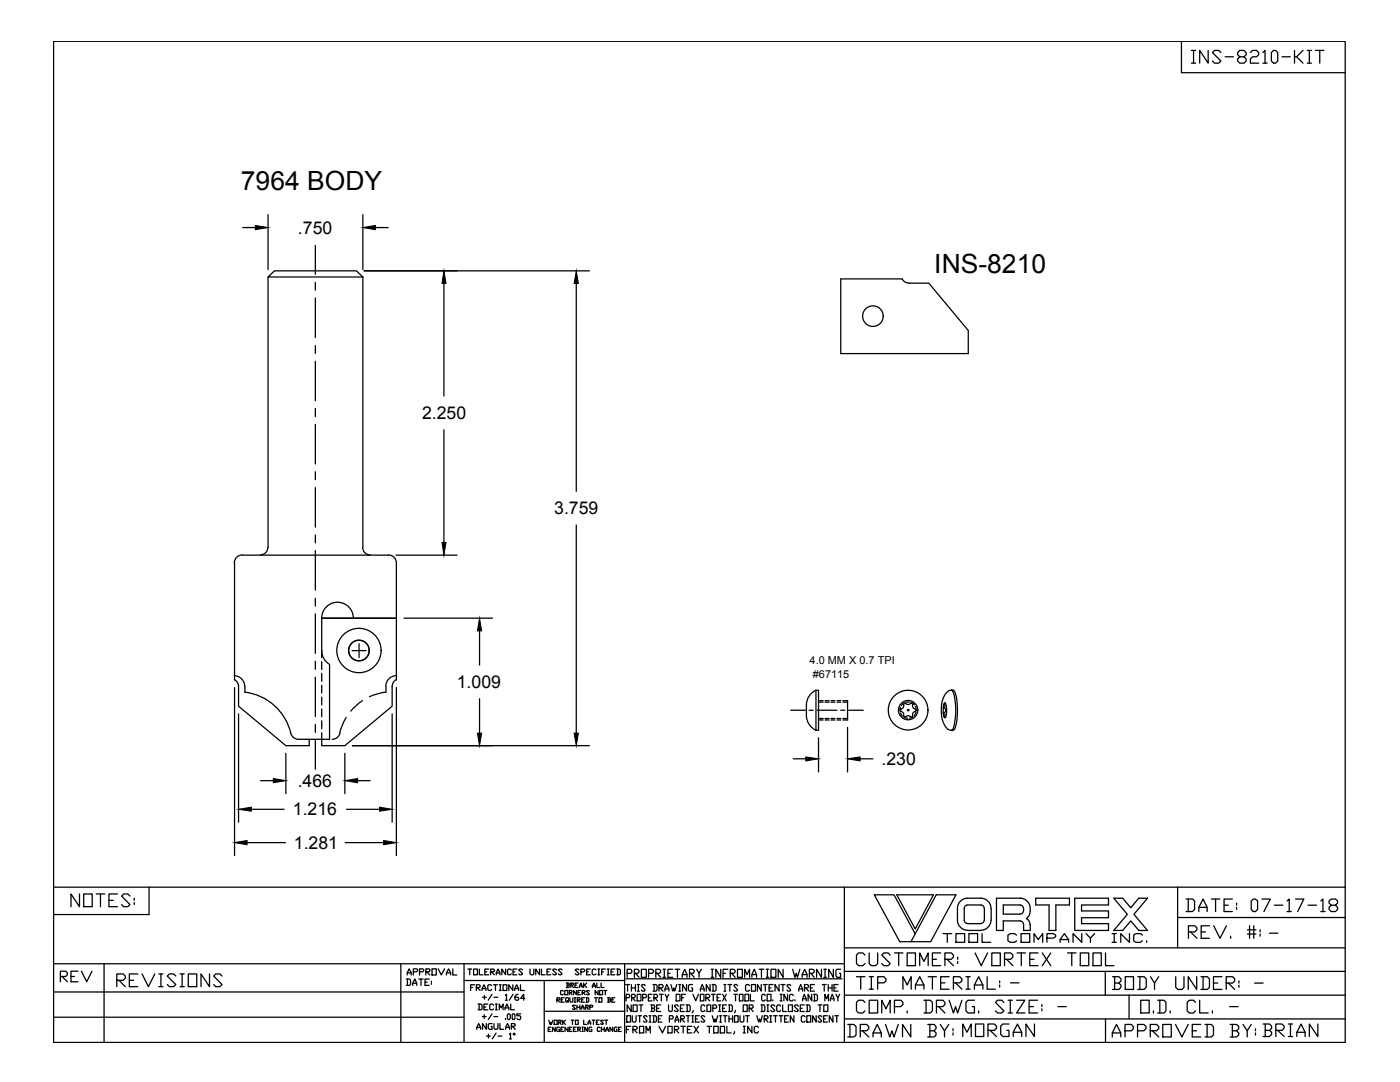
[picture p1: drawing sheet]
<svg xmlns="http://www.w3.org/2000/svg" width="279mm" height="216mm" viewBox="0 0 279 216" stroke-linecap="round" stroke-linejoin="round" font-family="sans-serif">
<!-- layer: titleblk -->
<path d="M10.7 8.2h257.8v199.8h-257.8zM235.8 8.2v6.3h32.7M10.7 177h257.8" fill="none" stroke="#000" stroke-width=".25"/>
<!-- layer: 50 -->
<g fill="none" stroke="#000" stroke-width=".25">
<path d="M168.5 177v31M235 177v12.1M10.7 182.5h19M10.7 197.9h81.9M10.7 192.3h157.8M20.8 192.3v15.7M80 192.3v15.7M92.6 192.3v15.7M92.6 195.7h32.1M108.6 195.7v12.2M124.7 192.3v15.7M168.5 189.1h100"/>
<path d="M168.5 193.8h100M168.5 198.6h100M225.3 198.6v4.7M235 183.1h33.5M10.7 203h81.9M108.6 201.8h16.1M168.5 203.3h100"/>
</g>
<!-- layer: Text -->
<g fill="none" stroke="#000" stroke-width=".25">
<path d="M179 178.5h7.3l-3.6 6.9zM193.1 179.2a2.01 2.01 0 0 0-2 2.1v2.3a2.01 2.01 0 0 0 2 2M193.1 179.2h2.7a2.01 2.01 0 0 1 2 2M81.1 195.4h.6l.2 .2v.8l-.2 .2h-.6M81.3 194.5v-.4l.3-.8 .5 .8v.4M81.3 194.1h.8M81.3 195.4v1.2M82.4 196.6v-.4l.4-.8 .4 .8v.4M82.4 196.2h.8M82.5 193.9h.6l.2-.4-.2-.2h-.6v1.2M83.6 195.4h.8M83.7 193.9h.7l.2-.4-.2-.2h-.7v1.2"/>
<path d="M84 195.4v1.2M84.8 196h.4M85 193.9h.6l.2-.4-.2-.2h-.6v1.2M85.2 193.9l.6 .6M85.7 195.4h-.9v1.2h.9M86.1 195.8v.2M86.1 196.2v.2M86.2 193.3h.9v1.2h-.9zM87.4 193.3l.7 1.2 .6-1.2M89.1 194.5v-.4l.4-.8 .4 .8v.4M89.1 194.1h.8M90.4 193.3v1.2h.8"/>
<path d="M93.4 193.4h.7M93.8 193.4v1.1M93.9 197h.4M94.5 193.4h.8v1.1h-.8zM94.7 196.5h-.8v1.1M95.1 197h.5l.2-.1v-.2l-.2-.2h-.5v1.1M95.2 197l.6 .6M95.7 193.4v1.1h.7M96.2 197.6v-.3l.4-.8 .4 .8v.3M96.2 197.3h.8M96.3 199h.8M96.7 198.6v.8"/>
<path d="M96.8 193.9h.3M97.5 193.4h-.7v1.1h.7M97.9 193.9h.6l.2-.2v-.2l-.2-.1h-.6v1.1M98.1 193.9l.6 .6M98.1 196.7l-.2-.2h-.4l-.1 .2v.7l.1 .2h.4l.2-.2M98.2 198.4l-.8 1.2M98.5 196.5h.8M98.6 199h.7M98.9 196.5v1.1M99 194.5v-.4l.4-.7 .4 .7v.4M99 194.1h.8M99.6 197.6h.4"/>
<path d="M99.6 196.5h.4M99.9 196.5v1.1M100.4 196.5h.8v1.1h-.8zM100.9 198.6l.2-.2v1.2M100.9 199.6h.3M100.9 193.4v1.1l-.8-1.1v1.1M102.1 193.5l-.3-.1h-.3l-.2 .1v.8l.2 .2h.3l.3-.2M102.3 196.5v1.1l-.8-1.1v1.1M102.4 193.9h.4M102.4 198.4l-.8 1.2M102.7 197.6v-.3l.4-.8 .4 .8v.3M102.7 197.3h.8"/>
<path d="M103.2 193.4h-.8v1.1h.8M103.4 198.4h-.2l-.4 .4v.6l.2 .2h.4l.1-.2-.1-.4h-.6M103.9 196.5v1.1h.7M104.3 193.5l-.2-.1h-.4l-.2 .1 .8 .8-.2 .2h-.4l-.2-.2M104.7 199.2h-.8l.6-.8v1.2M105.8 193.4v.9l.2 .2h.4l.1-.2v-.9M107.7 193.4v1.1l-.8-1.1v1.1M108.1 193.4v1.1h.7M109.2 193.9h.3M109.9 193.4h-.7v1.1h.7M111.1 193.5l-.2-.1h-.4l-.2 .1 .8 .8-.2 .2h-.4l-.2-.2M111.2 199.5h.4l.1-.3-.5-.1v.9"/>
<path d="M111.3 199.5l.4 .5M112 199.5h.3M112.2 193.5l-.2-.1h-.4l-.2 .1 .8 .8-.2 .2h-.4l-.2-.2M112.4 197.8l-.1-.2-.4 .2v.6l.1 .1 .4-.1M112.6 199.1h-.6v.9h.6M112.7 197.6h.6v.9h-.6zM113 196.2h.5l.1 .1-.1 .3M113.2 196.6h.3l.1 .3-.1 .1h-.5M113.2 196.2v.8M113.6 198.1h.4l.2-.3-.6-.2v.9M113.7 198.1l.5 .4M113.9 196.6h.4l.2-.3-.6-.1v.8"/>
<path d="M114 196.6l.5 .4M114.8 196.6h.2M115 197.6v.9l-.5-.9v.9M115.3 196.2h-.5v.8h.5M115.3 198.1h.3M115.6 193.5l-.2-.1h-.4l-.2 .1 .8 .8-.2 .2h-.4l-.2-.2M115.6 197l.3-.8 .3 .8M115.6 196.8h.6M115.9 197.6h-.6v.9M115.9 193.9h.6l.2-.2v-.2l-.2-.1h-.6v1.1M116.2 198.1h.4l.2-.3-.6-.2v.9M116.3 198.1l.5 .4"/>
<path d="M116.5 196.2v.8M116.7 196.6l.4 .4M117.1 196.2l-.6 .4M117.1 193.9h.3M117.6 197.8l-.1-.2-.5 .2 .6 .6-.1 .1-.5-.1M117.8 193.4h-.7v1.1h.7M118.2 197l.3-.8 .3 .8M118.2 196.8h.6M118.9 193.5l-.1-.1h-.4l-.2 .1v.8l.2 .2h.4l.1-.2M119.1 196.2v.8h.6M119.3 193.4h.4M119.3 194.5h.4"/>
<path d="M119.4 197.6v.9l-.6-.9v.9M119.5 193.4v1.1M119.7 197.6h.6v.9h-.6zM120 196.2v.8h.6M120.1 193.9h.3M120.5 197.6h.6M120.8 193.4h-.7v1.1M120.8 197.6v.9M121.2 193.4h.4M121.2 194.5h.4M121.3 199.1l.6 .1-.2 .3M121.4 199.5h.3l.2 .3-.2 .2h-.4"/>
<path d="M121.4 193.4v1.1M121.4 199.1v.9M121.9 193.9h.4M122.1 199.5h.3M122.7 199.1h-.6v.9h.6M122.7 193.4h-.8v1.1h.8M123.1 193.4h.5l.2 .1v.8l-.2 .2h-.5M123.3 193.4v1.1M124.9 196.5h.7M124.9 195.3h43.1M125 199.1h.5l.2-.2-.2-.5h-.5v1.3M125.2 194.2h.7l.2-.2v-.3l-.2-.3h-.7v1.6"/>
<path d="M125.3 196.5v1.3M126 196.5v1.3M126 197.1h.8M126.1 199.1h.5l.2-.2-.2-.5h-.5v1.3M126.2 199.1l.6 .6M126.6 194.2h.7l.2-.2v-.3l-.2-.3h-.7v1.6M126.8 196.5v1.3M126.8 194.2l.7 .8M127.2 198.4h.7v1.3h-.7zM127.2 196.5h.4M127.2 197.8h.4M127.4 196.5v1.3"/>
<path d="M128 193.4h1v1.6h-1zM128.3 199.1h.5l.2-.2-.2-.5h-.5v1.3M128.8 196.7l-.2-.2h-.4l-.2 .2 .8 .9-.2 .2h-.4l-.2-.2M129.4 199.1h.3M129.4 194.2h.8l.2-.2v-.3l-.2-.3h-.8v1.6M130.1 198.4h-.7v1.3h.7M130.3 196.5h.6l.2 .2v.9l-.2 .2h-.6M130.5 199.1h.5l.2-.2-.2-.5h-.5v1.3M130.5 196.5v1.3M130.7 199.1l.5 .6M130.9 194.2h.7l.3-.2v-.3l-.3-.3h-.7v1.6M131.1 194.2l.8 .8"/>
<path d="M131.5 197.1h.6l.2-.2v-.2l-.2-.2h-.6v1.3M131.6 198.4h.8M131.7 197.1l.6 .7M132 198.4v1.3M132.3 193.4h.5M132.3 195h.5M132.6 193.4v1.6M132.7 197.8v-.5l.4-.8 .4 .8v.5M132.7 197.3h.8M132.7 198.4l.4 .7v.6M133.3 194.2h.5M133.5 198.4l-.4 .7"/>
<path d="M133.9 196.5l.4 1.3 .2-.7 .1 .7 .5-1.3M134.3 193.4h-1v1.6h1M134.7 193.4h1M134.9 198.4h.8v1.3h-.8zM135.2 193.4v1.6M135.5 196.5h.3M135.5 197.8h.3M135.7 196.5v1.3M136 199.1h.4M136.2 195v-.5l.4-1.1 .5 1.1v.5M136.2 194.5h.9M136.8 198.4h-.8v1.3"/>
<path d="M137 196.5v1.3l-.8-1.3v1.3M137.6 194.2h.7l.2-.2v-.3l-.2-.3h-.7v1.6M137.8 194.2l.7 .8M138.2 196.5h-.6l-.2 .2v.9l.2 .2h.6v-.7h-.2M138.3 198.4l.5 1.3 .6-1.3M139.1 193.4l.4 .8v.8M139.8 197.8v-.5l.4-.8 .3 .8v.5M139.8 198.4h.7v1.3h-.7zM139.8 197.3h.7M140 193.4l-.5 .8M140.9 199.1h.5l.2-.2-.2-.5h-.5v1.3M141.1 199.1l.5 .6"/>
<path d="M141.7 196.5v1.3l-.7-1.3v1.3M141.9 193.4h.5M141.9 195h.5M142 198.4h.7M142.1 196.5h.6l.2 .2v.9l-.2 .2h-.6M142.1 193.4v1.6M142.3 196.5v1.3M142.4 198.4v1.3M143.1 199.1h.4M143.8 198.4h-.7v1.3h.7M143.8 193.4v1.6l-.9-1.6v1.6M144.2 198.4l.7 1.3"/>
<path d="M144.3 194.2h.5M144.5 196.5h.4M144.5 197.8h.4M144.7 196.5v1.3M144.9 198.4l-.7 1.3M145.3 193.4h-1v1.6M145.3 196.5h.7M145.7 196.5v1.3M145.7 194.2h.8l.2-.2v-.3l-.2-.3h-.8v1.6M146 194.2l.7 .8M146.5 198.4h.7M146.8 198.4v1.3"/>
<path d="M147.2 193.4h1v1.6h-1zM147.2 196.7l-.2-.2h-.4l-.1 .2 .7 .9-.2 .2h-.4l-.1-.2M147.6 198.4h.7v1.3h-.7zM148.6 195v-1.6l.5 1.1 .5-1.1v1.6M148.7 198.4h.7v1.3h-.7zM149.6 196.7l-.2-.2h-.4l-.2 .2v.9l.2 .2h.4l.2-.2M149.8 198.4v1.3h.7M150 196.5h.8v1.3h-.8zM150.1 195v-.5l.4-1.1 .5 1.1v.5M150.1 194.5h.9M151.5 193.4h.9M151.9 196.5v1.3l-.7-1.3v1.3"/>
<path d="M152 193.4v1.6M152.3 196.5h.8M152.7 198.7l-.1-.3h-.4l-.2 .3v.8l.2 .2h.4l.1-.2M152.7 196.5v1.3M152.9 193.4h.5M152.9 195h.5M153.1 198.4h.8v1.3h-.8zM153.1 193.4v1.6M153.5 197.1h.4M153.9 193.4h.9v1.6h-.9zM154.2 199.5v.2M154.3 196.5h-.8v1.3h.8"/>
<path d="M155.5 196.5v1.3l-.8-1.3v1.3M155.7 199.7h.4M155.7 198.4h.4M155.9 196.5h.8M155.9 198.4v1.3M156.2 196.5v1.3M156.3 193.4v1.6l-1-1.6v1.6M157.2 198.4v1.3l-.8-1.3v1.3M157.8 196.7l-.2-.2h-.3l-.3 .2 .8 .9-.2 .2h-.3l-.3-.2M158.2 193.4l.5 1.6 .2-.8 .3 .8 .4-1.6M158.3 198.7l-.2-.3h-.3l-.2 .3v.8l.2 .2h.3l.2-.2M158.7 199.5v.2"/>
<path d="M159.4 197.8v-.5l.4-.8 .4 .8v.5M159.4 197.3h.8M160.1 195v-.5l.5-1.1 .5 1.1v.5M160.1 194.5h1M160.2 199.7v-.4l.3-.9 .4 .9v.4M160.2 199.3h.7M160.6 197.1h.5l.3-.2v-.2l-.3-.2h-.5v1.3M160.8 197.1l.6 .7M161.5 194.2h.7l.3-.2v-.3l-.3-.3h-.7v1.6M161.7 197.1h.4M161.8 194.2l.7 .8M162 198.4v1.3l-.7-1.3v1.3"/>
<path d="M162.4 198.4h.5l.2 .3v.8l-.2 .2h-.5M162.5 196.5h-.8v1.3h.8M162.5 198.4v1.3M163.9 193.4v1.6l-.9-1.6v1.6M164.1 196.5h.8M164.4 193.4h.5M164.4 195h.5M164.5 196.5v1.3M164.6 199.7v-1.3l.4 .9 .3-.9v1.3M164.7 193.4v1.6M165.3 197.1h.8M165.3 196.5v1.3"/>
<path d="M165.7 199.7v-.4l.4-.9 .3 .9v.4M165.7 199.3h.7M166.1 196.5v1.3M166.3 193.4v1.6l-.9-1.6v1.6M166.4 197.1h.5M166.8 198.4l.4 .7v.6M167.2 196.5h-.8v1.3h.8M167.6 198.4l-.4 .7M167.8 193.4h-.8l-.2 .3v1l.2 .3h.8v-.8h-.3M182.7 186.3l-4.3-7.8h-3.9l5.1 9.4h6.1l5.1-9.4h-4l-5 9.4M193.1 180.6a.66 .66 0 0 0-.7 .7v2.3a.66 .66 0 0 0 .7 .7M193.1 180.6h2.7a.66 .66 0 0 1 .6 .6"/>
<path d="M196.4 183.6a.66 .66 0 0 1-.6 .7M196.5 181.3v2.3M197.8 183.6a2.01 2.01 0 0 1-2 2M197.8 181.3v2.3M204.2 184.4a.66 .66 0 0 0-.6-.6h-3.4v1.9M204.2 181.2a.66 .66 0 0 0-.6-.6h-3.4v1.8h3.4a.66 .66 0 0 0 .6-.7M204.3 181.3v.5M204.8 183.3a1.29 1.29 0 0 1 .8 1.2M204.9 183.3a2.44 2.44 0 0 0-.8-4l-5.2-.1v6.5M209.4 185.7v-5.1h-2.7v-1.4h6.7v1.4h-2.7v5.1M215.8 184.3v-1.2h5.4v-1.3h-5.4v-1.2h5.4v-1.4h-6.7v6.5M222.3 185.7l2.7-3.3-2.7-3.2h1.8l1.6 1.9 1.6-1.9h1.7l-2.7 3.2 2.7 3.3"/>
<path d="M224.1 185.7l1.6-1.9 1.6 1.9M227.7 199.6h1.6v2.5h-1.6zM231 199.6h1.3l.4 .4v1.7l-.4 .4h-1.3M231.5 199.6v2.5M239.4 199.6v2.5h1.7M95.2 205.4v-.4l.3-.8 .4 .8v.4M95.2 205h.7M95.4 200.3h.6l.2 .3v.7l-.2 .2h-.6M95.6 200.3v1.2M96.3 202.8h.7M96.6 200.9h.4M96.6 202.5v.7"/>
<path d="M97.1 204.2v1.2l-.8-1.2v1.2M97.1 206.7h.8M97.4 200.3h-.8v1.2h.8M97.5 206.4v.7M98.2 204.2h-.6l-.2 .2v.8l.2 .2h.6v-.6h-.2M98.2 202.3l-.8 1.1M98.5 200.6l-.2-.3h-.4l-.2 .3v.7l.2 .2h.4l.2-.2M98.6 204.2v1l.2 .2h.4l.2-.2v-1M98.6 202.8h.7M98.9 201.5h.4M98.9 200.3h.4M99 206.1l-.8 1.2"/>
<path d="M99 200.3v1.2M99.4 206.7h.7M99.6 201.5v-1.2l.4 .8 .4-.8v1.2M99.8 204.2v1.2h.7M100.8 201.5v-.4l.4-.8 .3 .8v.4M100.8 201.1h.7M100.9 203.2v.2M100.9 205.4v-.4l.4-.8 .4 .8v.4M100.9 205h.8M101.2 202.5l.3-.2 .3 .2v.7l-.2 .2-.4-.2zM101.7 206.4l.2-.3v1.2M101.7 207.3h.4"/>
<path d="M101.9 200.3v1.2h.8M102.1 204.8h.5l.2-.2v-.2l-.2-.2h-.5v1.2M102.2 202.5l.2-.2 .4 .2v.7l-.2 .2h-.2l-.2-.2zM102.2 204.8l.6 .6M102.4 206.4l.2-.3 .2 .3-.2 .1zM103.9 202.3h-.7v.4h.5l.2 .1v.4l-.2 .2h-.3l-.2-.2M109.4 205.4h.3M109.5 203.6l.3 .8 .1-.4 .2 .4 .2-.8M110 205h-.6v.8h.6M110.6 203.6h.6v.8h-.6zM110.8 205v.8l-.5-.8v.8M111.4 204h.5l.1-.3-.6-.1v.8"/>
<path d="M111.6 204l.4 .4M111.7 205h-.5l-.1 .7 .6 .1v-.4h-.2M112 205.4h.2M112.3 203.6v.8M112.4 204l.4 .4M112.5 205h-.5v.8h.5M112.8 203.6l-.5 .4M113.4 205v.8l-.6-.8v.8M113.6 205.4h.3M114.2 205h-.6v.8h.6M114.2 203.6v.8M114.5 205.4h.3"/>
<path d="M114.8 203.6h.6v.8h-.6zM115 205h-.5v.8h.5M115.3 205.4h.4l.2-.3-.2-.1h-.4v.8M115.4 205.4l.5 .4M116.1 205.8h.3M116.1 205h.3M116.3 205v.8M116.5 203.6v.8h.5M117.2 205v.8l-.5-.8v.8M117.3 204.4l.3-.8 .3 .8M117.3 204.1h.6M118.1 205h-.4l-.2 .1v.6l.2 .1h.4v-.4h-.1"/>
<path d="M118.4 203.6v.8M119 204h.3M119.6 203.6h-.6v.8h.6M119.8 205.1l-.2-.1-.4 .1v.6l.2 .1 .4-.1M120 205.4h.6M120 205v.8M120.4 203.7l-.1-.1-.4 .1 .5 .5-.1 .2h-.3l-.1-.2M120.6 205v.8M120.7 203.6h.6M120.9 205.8l.3-.8 .2 .8M120.9 205.5h.5M121 203.6v.8"/>
<path d="M122.3 205v.8l-.6-.8v.8M123.1 205h-.4l-.1 .7 .5 .1v-.4h-.1M123.4 205.4h.3M124 205h-.6v.8h.6M125 205.4h.4M125.1 202.7h.7v1.2h-.7zM125.9 204.8h-.9v1.3M126 200.5v1.3l-.8-1.3v1.3M126.2 202.7v1l.2 .2h.3l.2-.2v-1M126.3 205.4h.6l.3-.4-.3-.2h-.6v1.3M126.4 200.5h.8v1.3h-.8zM126.5 205.4l.7 .7"/>
<path d="M127.3 202.7h.7M127.5 200.5h.8M127.6 204.8h.9v1.3h-.9zM127.7 202.7v1.2M127.9 200.5v1.3M128.9 206.1v-1.3l.5 .8 .4-.8v1.3M129.1 202.9l-.1-.2h-.4l-.2 .2 .7 .8-.1 .2h-.4l-.2-.2M129.5 202.7h.4M129.5 203.9h.4M129.7 202.7v1.2M129.9 200.5h.6l.2 .3-.2 .4M130.1 201.2h.4l.2 .4-.2 .2h-.6"/>
<path d="M130.1 200.5v1.3M130.3 202.7h.5l.2 .2v.8l-.2 .2h-.5M130.5 202.7v1.2M131 201.2h.5M131.4 203.3h.4M131.5 204.8l.7 1.3 .6-1.3M131.9 200.5h-.9v1.3h.9M132.1 202.7h-.7v1.2h.7M133.3 204.8h.8v1.3h-.8zM133.4 200.5v1.1l.2 .2h.4l.2-.2v-1.1M133.6 203.3h.6l.2-.4-.2-.2h-.6v1.2M134.6 205.4h.6l.3-.4-.3-.2h-.6v1.3"/>
<path d="M134.7 203.9v-.4l.4-.8 .4 .8v.4M134.7 203.5h.8M134.8 205.4l.7 .7M135.4 200.8l-.2-.3h-.4l-.2 .3 .8 .8-.2 .2h-.4l-.2-.2M135.8 201.2h.4M135.8 203.3h.6l.2-.4-.2-.2h-.6v1.2M135.9 204.8h.9M136 203.3l.6 .6M136.3 204.8v1.3M136.6 200.5h-.8v1.3h.8M136.9 200.5h.6l.2 .3v.8l-.2 .2h-.6M136.9 202.7h.8"/>
<path d="M137.1 200.5v1.3M137.2 205.4h.5M137.3 202.7v1.2M138.1 204.8h-.9v1.3h.9M138.1 202.7h.3M138.1 203.9h.3M138.2 202.7v1.2M138.3 201.6l-.2 .5M138.5 204.8l.9 1.3M138.8 203.3h.4M139.4 204.8l-.9 1.3M139.6 202.7h-.8v1.2h.8"/>
<path d="M140.7 200.8l-.2-.3h-.4l-.2 .3v.8l.2 .2h.4l.2-.2M140.7 202.9l-.3-.2h-.3l-.2 .2 .8 .8-.3 .2h-.3l-.2-.2M141.1 200.5h.7v1.3h-.7zM141.1 204.8h.9M141.5 204.8v1.3M142.1 202.7l.4 1.2 .2-.6 .2 .6 .3-1.2M142.3 201.2h.5l.2-.2-.2-.5h-.5v1.3M142.4 204.8h.9v1.3h-.9zM143.4 200.5h.4M143.4 201.8h.4M143.6 200.5v1.3M143.6 202.7h.4"/>
<path d="M143.6 203.9h.4M143.7 204.8h.9v1.3h-.9zM143.8 202.7v1.2M144.2 201.2h.4M144.3 202.7h.8M144.7 202.7v1.2M145 200.5h-.8v1.3h.8M145.1 204.8v1.3h.8M145.4 200.5h.6l.2 .3v.8l-.2 .2h-.6M145.5 203.3h.7M145.5 202.7v1.2M145.6 200.5v1.3"/>
<path d="M146.2 202.7v1.2M146.6 202.7h.7v1.2h-.7zM146.6 205.9v.2l-.2 .2M146.8 201.6l-.2 .5M147.7 202.7v1l.2 .2h.3l.2-.2v-1M148.3 200.5h.8v1.3h-.8zM148.3 204.8h.4M148.3 206.1h.4M148.5 204.8v1.3M148.8 202.7h.7M149.2 202.7v1.2M149.5 201.2h.6l.2-.4-.2-.3h-.6v1.3"/>
<path d="M149.7 201.2l.6 .6M150.1 204.8v1.3l-.9-1.3v1.3M151 202.7l.4 1.2 .2-.6 .2 .6 .3-1.2M151.4 205l-.2-.2h-.5l-.2 .2v.9l.2 .2h.5l.2-.2M151.9 200.5h.6l.1 .3v.8l-.1 .2h-.6M152 200.5v1.3M152.5 203.3h.6l.2-.4-.2-.2h-.6v1.2M152.7 203.3l.6 .6M153.1 200.5h.3M153.1 201.8h.3M153.2 200.5v1.3M153.6 202.7h.4"/>
<path d="M153.6 203.9h.4M153.8 202.7v1.2M154.4 202.7h.7M154.6 200.8l-.2-.3h-.4l-.2 .3 .8 .8-.2 .2h-.4l-.2-.2M154.8 202.7v1.2M155.5 202.7h.7M155.8 200.8l-.2-.3h-.4l-.2 .3v.8l.2 .2h.4l.2-.2M155.9 202.7v1.2M156.2 200.5v1.3h.8M156.6 203.3h.4M157.3 200.5h.8v1.3h-.8zM157.3 202.7h-.7v1.2h.7"/>
<path d="M158.4 202.7v1.2l-.7-1.2v1.2M159.3 200.8l-.2-.3h-.4l-.2 .3 .8 .8-.2 .2h-.4l-.2-.2M159.7 201.2h.4M160.5 200.5h-.8v1.3h.8M160.7 202.9l-.2-.2h-.4l-.2 .2v.8l.2 .2h.4l.2-.2M160.9 200.5h.6l.2 .3v.8l-.2 .2h-.6M161 202.7h.8v1.2h-.8zM161.1 200.5v1.3M162.9 202.7v1.2l-.7-1.2v1.2M163.3 200.5h.7M163.6 200.5v1.3M164 202.9l-.2-.2h-.4l-.1 .2 .7 .8-.2 .2h-.4l-.1-.2"/>
<path d="M164.4 203.3h.3M164.4 200.5h.8v1.3h-.8zM165.1 202.7h-.7v1.2h.7M166.2 202.7v1.2l-.7-1.2v1.2M238.6 200l-.4-.4h-.9l-.4 .4v1.7l.4 .4h.9l.4-.4"/>
</g>
<!-- layer: 0 -->
<g fill="none" stroke="#000" stroke-width=".25">
<path d="M48.5 45.4h2.5M53.5 55.3l1.3-1.3h16.3l1.3 1.3zM53.5 42.8v11M53.5 55.3v53.9M62.9 49v5.7M62.9 56.3v1.6M62.9 59.5v7.8M72.4 42.8v11M72.4 55.3v53.9M72.7 54h44.9M74.9 45.4h2.6M88.6 56.5v22.5"/>
<path d="M115 56.5v41.5M180.1 55.7l.7 .7 .6 .1M180.1 55.7h-12.3v14.9h25.4v-4.7l-7.8-9.4h-4M62.9 68.9v1.6M62.9 72.1v7.9M62.9 81.5v1.6M62.9 84.7v7.9M62.9 94.1v1.6M62.9 97.3v7.9M88.6 85.8v22.4M46.8 112.3v23.4M48.4 110.7a1.59 1.59 0 0 0-1.6 1.6"/>
<path d="M48.4 110.8h29.1M53.5 109.2a1.5 1.5 0 0 1-1.5 1.5M62.9 106.8v1.5M62.9 109.9v7.9M62.9 119.4v1.5M72.4 109.2a1.5 1.5 0 0 0 1.5 1.5M77.5 110.7a1.59 1.59 0 0 1 1.6 1.6M79 110.8h12.2M79.1 112.3v23.4M115 104.8v41.5M46.8 134.8a2.14 2.14 0 0 1 2 2.2M46.8 135.6l.5 .4 .3 1"/>
<path d="M46.8 137.2v33.5M47.6 137v3.9l9.5 7.9M48.9 137v1.2M62.9 122.5v7.9M62.9 131.9v1.6M62.9 135.1v7.9M64.2 129.8a3.2 3.2 0 0 0 1.6 2.8M64.2 123.3a3.2 3.2 0 0 1 3.2-3.1 3.2 3.2 0 0 1 3.1 3.1M64.2 123.3h14.9M64.2 123.3v7.9M64.2 132v1.6M64.2 134.4v1.6"/>
<path d="M64.2 136.7v1.6M64.2 139.1v1.6M65.8 132.6v14.9h-6.2a1.57 1.57 0 0 1-1.6-1.2 10.7 10.7 0 0 0-9.1-8.2M70.3 129.8h2.8M71.7 128.4v2.8M72.4 139.8l-1.3 1-1.1 1.1M77 138.1l-1.7 .3-1.6 .6M77 137v1.2M78.3 137v3.9l-9.5 7.9h-4.6v-2.6M79.1 134.8a2.14 2.14 0 0 0-2.1 2.2M79.1 135.6l-.5 .4-.3 1M79.1 137.2v33.5"/>
<path d="M80.6 123.3h17.7M95.7 125.9v6.8M95.7 139.4v6.9M162.8 137.7a3.2 3.2 0 0 0-1.9 3 5 5 0 0 0 .9 4.3l1 .7M162.8 137.7h.6v8h-.6zM163.4 139.8h.9M164.7 139.8h.8M165.8 139.8h.8M167 139.8h.8M168.2 139.8h.9v3.9h-.9M189.9 137.7a.65 .65 0 0 1 .8 .6 13.3 13.3 0 0 1-.2 7.2l-.3 .2h-.3a1.57 1.57 0 0 0 .6-1.6 11.4 11.4 0 0 0-.5-6.3zM189.9 137.7a2.6 2.6 0 0 0-1.9 2.2 6.2 6.2 0 0 0 1.1 5.6l.8 .2"/>
<path d="M47.6 142.4v21.7M52 155.8h2.6M57.1 150.3v8.1M61.7 147.5v1.3h-4.6M62.9 144.6v1.5M62.9 147.7v5.8M64.2 141.5v1.5M64.2 143.8v1.6M67.8 146.3a1.59 1.59 0 0 1-1.5 1.2M68.8 150.3v8.1M69.1 143.2l-.8 1.5-.5 1.6M70.3 148.8h47.3"/>
<path d="M71.4 155.8h2.5M78.3 142.4v21.7M157.8 141.7h2.9M158.3 151.4h2.5M161.5 141.7h.8M163.1 141.7h3.9M163.4 147.2v6.8M163.4 143.7h.9M163.4 143.4h.9M163.4 140.1h.9M164.7 143.7h.8M164.7 143.4h.8"/>
<path d="M164.7 140.1h.8M165.8 143.7h.8M165.8 143.4h.8M165.8 140.1h.8M167 143.7h.8M167 143.4h.8M167 140.1h.8M167.8 141.7h.8M168.2 143.4h.9M168.2 140.1h.9M169.1 145.1v8.9M169.4 141.7h2.9"/>
<path d="M171.6 151.4h2.6M179.7 141.1l-.1 .8M179.7 142.3l.4 .6M179.8 141.9l.5 .4v.6M179.8 141.5l-.2 .2 .2 .2M180.3 140.6v.6l-.5 .3M180.4 142.9l.1 .2 .2-.1M180.4 140.3l-.5 .5M180.4 143.1l.7 .2M180.7 140.3l.5 .3 .6-.3M180.7 143.1l.5-.3 .6 .3M180.7 140.3h-.2l-.1 .2"/>
<path d="M181.5 140.1h-.7M181.8 140.3h.3v.2M181.9 140.2l.6 .4M182.1 142.9v.2l-.3-.1M182.2 140.6v.6l.6 .4-.1 .3M182.2 143l-.7 .3M182.7 141l.2 .7M182.7 141.9l-.5 .4v.6M182.8 142.1l-.3 .6M188.2 141.2a.53 .53 0 0 1 .6 .5 .53 .53 0 0 1-.6 .6M188.3 142.4a.28 .28 0 0 1 .3 .2 .28 .28 0 0 1-.2 .3M188.4 140.5a.32 .32 0 0 1 .2 .4 .32 .32 0 0 1-.4 .2"/>
<path d="M188.5 140.3h.1a3.6 3.6 0 0 1 0 2.9 2.91 2.91 0 0 1-.3-2.5zM49.3 168.1h7.7M50.2 161.5h6.5M68.9 168.1h7.7M69.2 161.5h6.6"/>
<circle cx="174.2" cy="63.1" r="2.05"/>
<circle cx="71.6" cy="129.8" r="4.4"/>
<circle cx="71.6" cy="129.8" r="2.05"/>
<circle cx="181.2" cy="141.7" r="4"/>
<circle cx="181.2" cy="141.7" r="1.93"/>
<circle cx="181.2" cy="141.7" r=".15"/>
</g>
<g fill="#000" stroke="#000" stroke-width=".2">
<path d="M51 45l2.5 .4-2.5 .4zM72.4 45.4l2.5-.4v.8zM88.6 54l.4 2.5h-.8zM115 54l.4 2.5h-.8zM88.2 108.2h.8l-.4 2.6zM95.7 123.3l.4 2.6h-.8zM54.6 155.3l2.5 .5-2.5 .4zM68.8 155.8l2.6-.5v.9zM95.3 146.3h.8l-.4 2.5zM114.6 146.3h.8l-.4 2.5zM160.8 151l2.6 .4-2.6 .4zM169.1 151.4l2.5-.4v.8z"/>
<path d="M46.8 168.1l2.5-.4v.9zM47.6 161.5l2.6-.4v.8zM75.8 161.1l2.5 .4-2.5 .4zM76.6 167.7l2.5 .4-2.5 .5z"/>
</g>
<g font-size="6.2">
<text x="170" y="194">CUSTOMER:</text>
<text x="193.7" y="194">VORTEX TOOL</text>
<text x="22.6" y="198.3">REVISIONS</text>
</g>
<g font-size="5.7">
<text x="236.7" y="13.8">INS-8210-KIT</text>
<text x="13.4" y="182">NOTES:</text>
<text x="235.7" y="183.1">DATE:</text>
<text x="248.7" y="183.1">07-17-18</text>
<text x="236.4" y="188.4">REV. #:</text>
<text x="170" y="203.2">COMP. DRWG. SIZE:</text>
<text x="170" y="198.6">TIP MATERIAL:</text>
<text x="221.2" y="198.6">BODY UNDER:</text>
<text x="168.3" y="208.1">DRAWN BY:</text>
<text x="191.2" y="208.1">MORGAN</text>
<text x="221.2" y="208.1">APPROVED BY:</text>
<text x="251.2" y="208.1">BRIAN</text>
</g>
<g font-size="5.3">
<text x="48.1" y="37.9">7964 BODY</text>
<text x="186.5" y="54.4">INS-8210</text>
<text x="11.3" y="197.2">REV</text>
</g>
<text font-size="4.4" x="187.3" y="189.1">TOOL COMPANY INC.</text>
<g font-size="3.5">
<text x="59.5" y="46.7">.750</text>
<text x="84.2" y="83.6">2.250</text>
<text x="110.6" y="102.6">3.759</text>
<text x="91.2" y="137.3">1.009</text>
<text x="175.9" y="152.7">.230</text>
<text x="59.4" y="157">.466</text>
<text x="58.4" y="162.7">1.216</text>
<text x="58.7" y="169.4">1.281</text>
<text x="113.2" y="202.5">SHARP</text>
</g>
<g font-size="2.6">
<text x="252.6" y="187.3">-</text>
<text x="200.7" y="197.2">-</text>
<text x="249.4" y="197.6">-</text>
<text x="210.3" y="202.1">-</text>
<text x="244.5" y="202.1">-</text>
</g>
<g font-size="2.2">
<text x="161.6" y="132.6">4.0 MM X 0.7 TPI</text>
<text x="162.2" y="135.2">#67115</text>
</g>
</svg>
